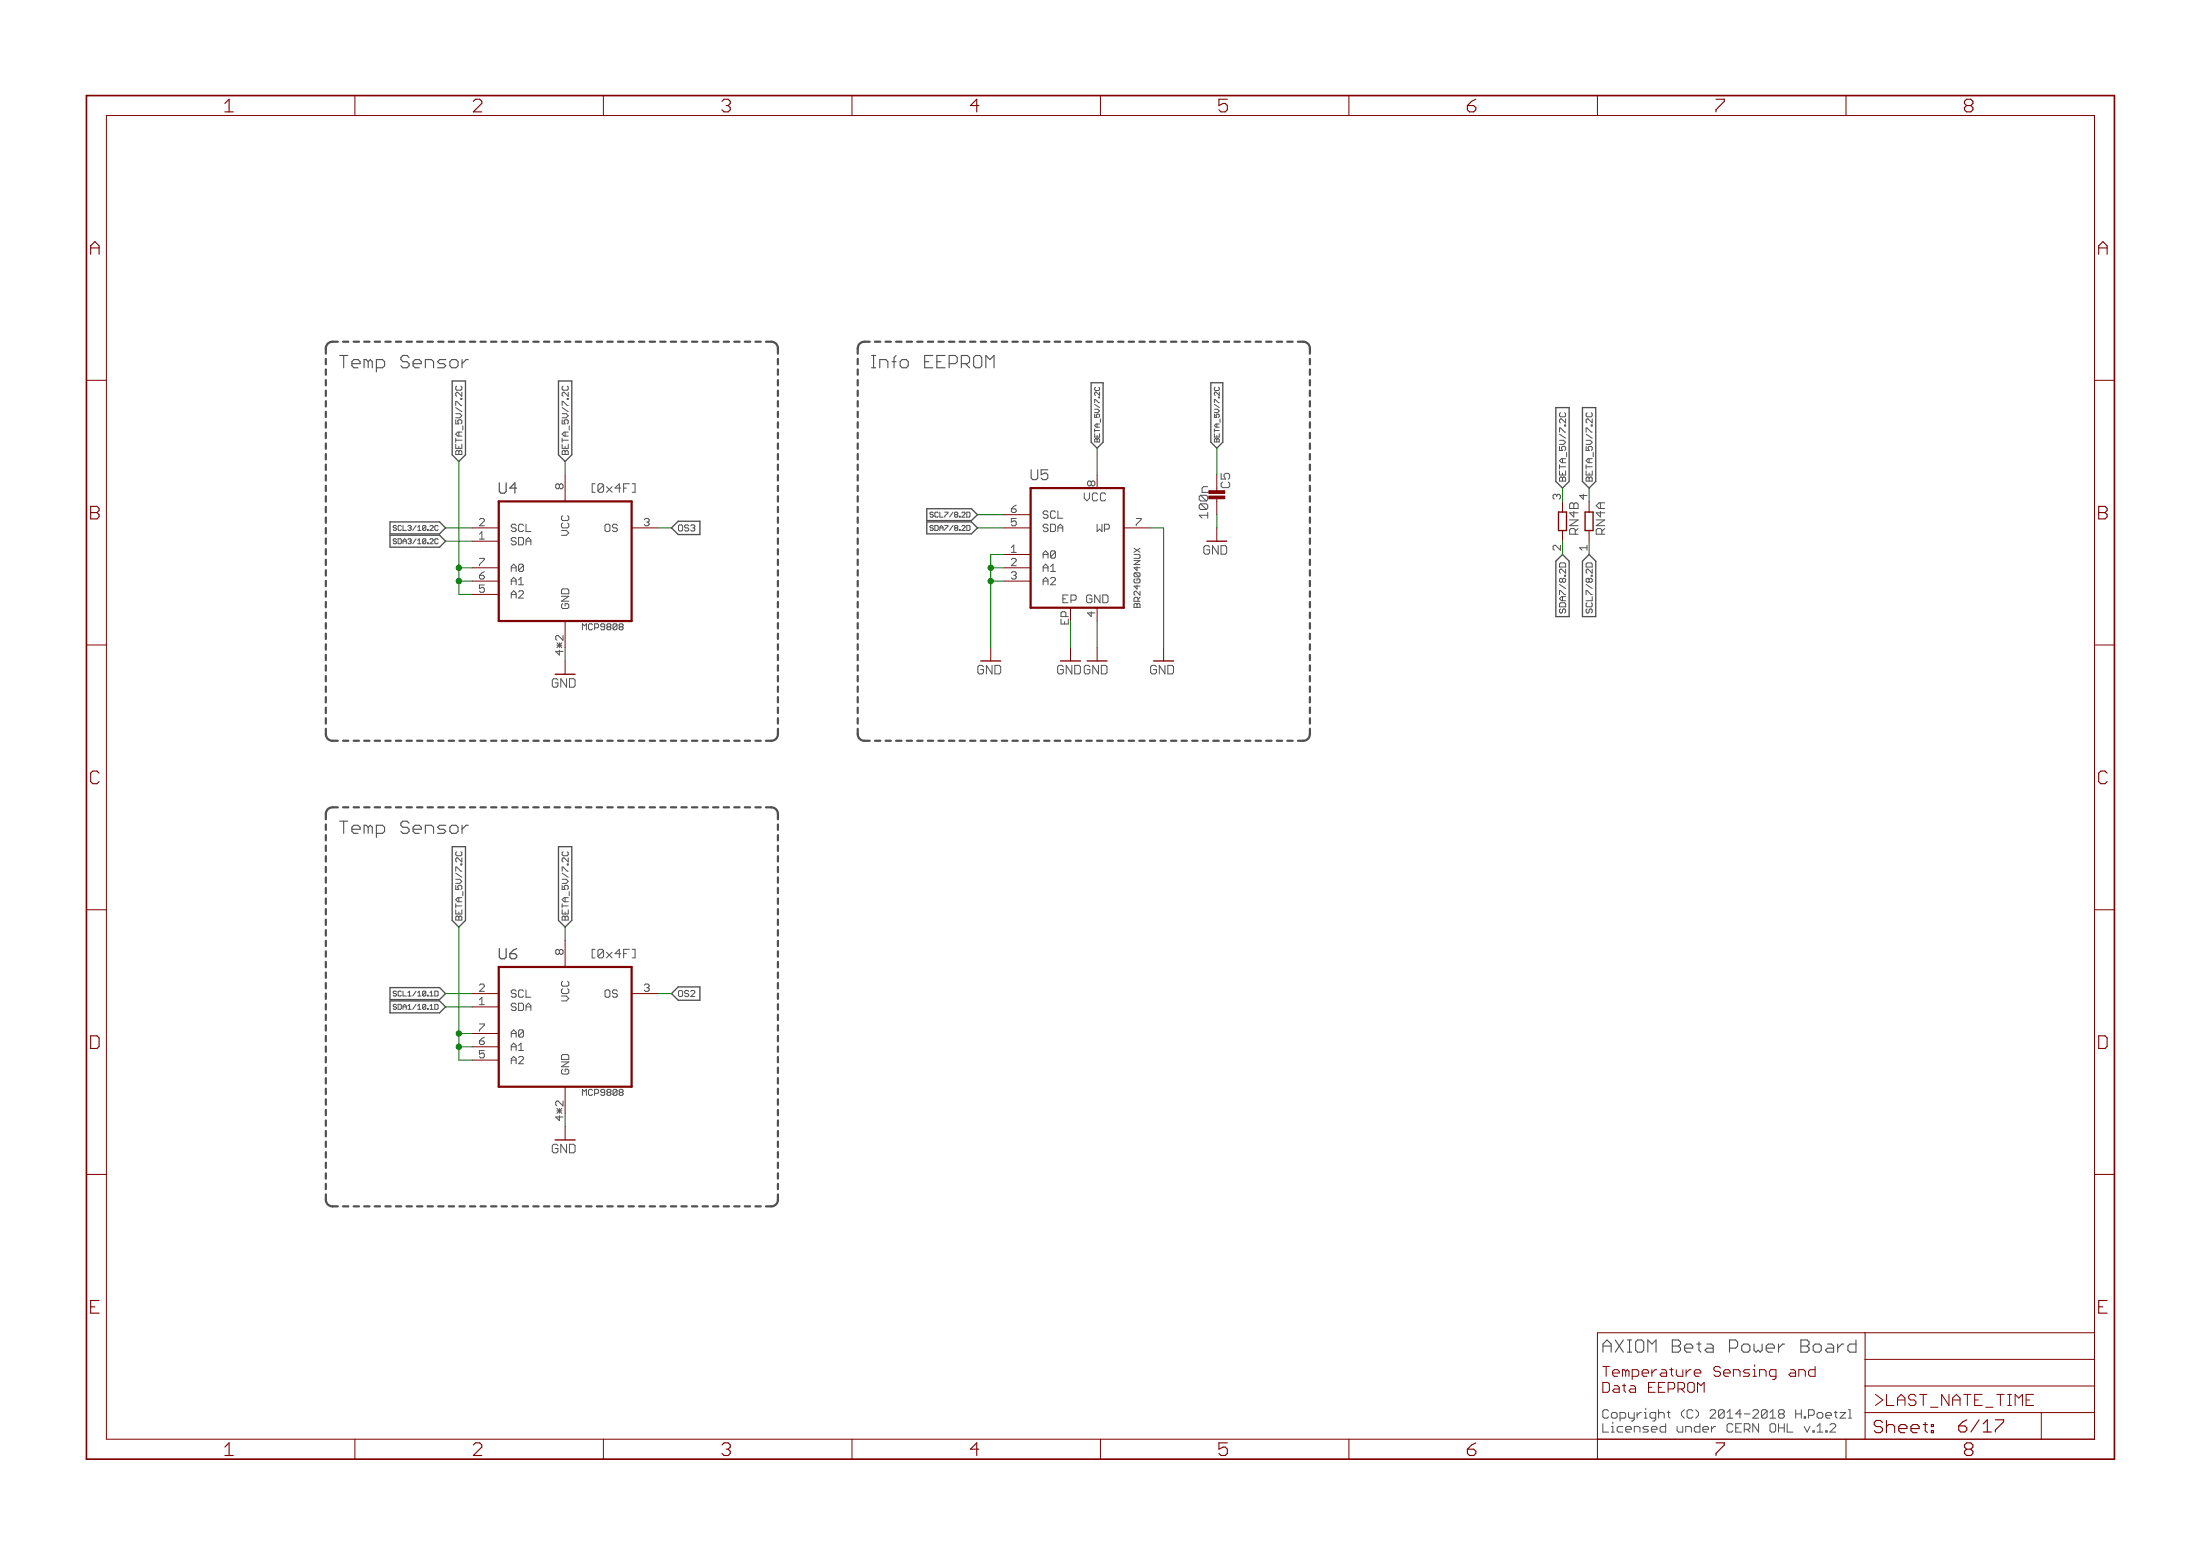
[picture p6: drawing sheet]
<svg xmlns="http://www.w3.org/2000/svg" width="420mm" height="297mm" viewBox="0 0 420 297" stroke-linecap="round" stroke-linejoin="round" font-family="sans-serif">
<g fill="none" stroke="#505050" stroke-width=".42">
<path d="M62.2 68.5v1M62.2 70.5v1M62.2 72.6v1M62.2 74.6v1M62.2 76.6v1M62.2 78.6v1M64.5 65.2a1.97 1.97 0 0 0-2 .5 2.13 2.13 0 0 0-.3 1.8M65.5 65.2h1M67.5 65.2h1.1M69.6 65.2h1M71.6 65.2h1M73.6 65.2h1"/>
<path d="M75.6 65.2h1M77.6 65.2h1.1M79.7 65.2h1M81.7 65.2h1M83.7 65.2h1M85.7 65.2h1M87.7 65.2h1.1M89.7 65.2h1.1M91.8 65.2h1M93.8 65.2h1M95.8 65.2h1M97.8 65.2h1"/>
<path d="M99.8 65.2h1.1M101.9 65.2h1M103.9 65.2h1M105.9 65.2h1M107.9 65.2h1M109.9 65.2h1.1M112 65.2h1M114 65.2h1M116 65.2h1M118 65.2h1M120 65.2h1.1M122 65.2h1.1"/>
<path d="M124.1 65.2h1M126.1 65.2h1M128.1 65.2h1M130.1 65.2h1M132.1 65.2h1.1M134.2 65.2h1M136.2 65.2h1M138.2 65.2h1M140.2 65.2h1M142.2 65.2h1.1M144.3 65.2h1M146.3 65.2a1.97 1.97 0 0 1 2 .5 2.13 2.13 0 0 1 .3 1.8"/>
<path d="M148.6 68.5v1M148.6 70.5v1M148.6 72.6v1M148.6 74.6v1M148.6 76.6v1M148.6 78.6v1M163.8 68.5v1M163.8 70.5v1M163.8 72.6v1M163.8 74.6v1M163.8 76.6v1M163.8 78.6v1"/>
<path d="M166.1 65.2a2.02 2.02 0 0 0-2 .5 2.38 2.38 0 0 0-.3 1.8M167.1 65.2h1M169.1 65.2h1M171.1 65.2h1.1M173.2 65.2h1M175.2 65.2h1M177.2 65.2h1M179.2 65.2h1M181.2 65.2h1.1M183.3 65.2h1M185.3 65.2h1M187.3 65.2h1"/>
<path d="M189.3 65.2h1M191.3 65.2h1.1M193.4 65.2h1M195.4 65.2h1M197.4 65.2h1M199.4 65.2h1M201.4 65.2h1.1M203.5 65.2h1M205.5 65.2h1M207.5 65.2h1M209.5 65.2h1M211.5 65.2h1.1"/>
<path d="M213.6 65.2h1M215.6 65.2h1M217.6 65.2h1M219.6 65.2h1M221.6 65.2h1.1M223.6 65.2h1.1M225.7 65.2h1M227.7 65.2h1M229.7 65.2h1M231.7 65.2h1M233.7 65.2h1.1M235.8 65.2h1"/>
<path d="M237.8 65.2h1M239.8 65.2h1M241.8 65.2h1M243.8 65.2h1.1M245.9 65.2h1M247.9 65.2a2.02 2.02 0 0 1 2 .5 2.38 2.38 0 0 1 .3 1.8M250.2 68.5v1M250.2 70.5v1M250.2 72.6v1M250.2 74.6v1M250.2 76.6v1M250.2 78.6v1"/>
<path d="M62.2 80.6v1M62.2 82.6v1.1M62.2 84.7v1M62.2 86.7v1M62.2 88.7v1M62.2 90.7v1M62.2 92.7v1M62.2 94.7v1.1M62.2 96.8v1M62.2 98.8v1M148.6 80.6v1M148.6 82.6v1.1"/>
<path d="M148.6 84.7v1M148.6 86.7v1M148.6 88.7v1M148.6 90.7v1M148.6 92.7v1M148.6 94.7v1.1M148.6 96.8v1M148.6 98.8v1M163.8 80.6v1M163.8 82.6v1.1M163.8 84.7v1M163.8 86.7v1"/>
<path d="M163.8 88.7v1M163.8 90.7v1M163.8 92.7v1M163.8 94.7v1.1M163.8 96.8v1M163.8 98.8v1M250.2 80.6v1M250.2 82.6v1.1M250.2 84.7v1M250.2 86.7v1M250.2 88.7v1M250.2 90.7v1"/>
<path d="M250.2 92.7v1M250.2 94.7v1.1M250.2 96.8v1M250.2 98.8v1M62.2 100.8v1M62.2 102.8v1M62.2 104.8v1.1M62.2 106.8v1.1M62.2 108.9v1M62.2 110.9v1M62.2 112.9v1M62.2 114.9v1"/>
<path d="M62.2 116.9v1.1M62.2 119v1M148.6 100.8v1M148.6 102.8v1M148.6 104.8v1.1M148.6 106.8v1.1M148.6 108.9v1M148.6 110.9v1M148.6 112.9v1M148.6 114.9v1M148.6 116.9v1.1M148.6 119v1"/>
<path d="M163.8 100.8v1M163.8 102.8v1M163.8 104.8v1.1M163.8 106.8v1.1M163.8 108.9v1M163.8 110.9v1M163.8 112.9v1M163.8 114.9v1M163.8 116.9v1.1M163.8 119v1M250.2 100.8v1M250.2 102.8v1"/>
<path d="M250.2 104.8v1.1M250.2 106.8v1.1M250.2 108.9v1M250.2 110.9v1M250.2 112.9v1M250.2 114.9v1M250.2 116.9v1.1M250.2 119v1M62.2 139.1a1.97 1.97 0 0 0 .5 2 2.13 2.13 0 0 0 1.8 .3M62.2 121v1M62.2 123v1M62.2 125v1"/>
<path d="M62.2 127v1M62.2 129.1v1M62.2 131.1v1M62.2 133.1v1M62.2 135.1v1M62.2 137.1v1M148.6 139.1a1.97 1.97 0 0 1-.5 2 2.13 2.13 0 0 1-1.8 .3M148.6 121v1M148.6 123v1M148.6 125v1M148.6 127v1M148.6 129.1v1"/>
<path d="M148.6 131.1v1M148.6 133.1v1M148.6 135.1v1M148.6 137.1v1M163.8 139.1a2.03 2.03 0 0 0 .5 2 2.1 2.1 0 0 0 1.8 .3M163.8 121v1M163.8 123v1M163.8 125v1M163.8 127v1M163.8 129.1v1M163.8 131.1v1M163.8 133.1v1"/>
<path d="M163.8 135.1v1M163.8 137.1v1M250.2 139.1a2.03 2.03 0 0 1-.5 2 2.1 2.1 0 0 1-1.8 .3M250.2 121v1M250.2 123v1M250.2 125v1M250.2 127v1M250.2 129.1v1M250.2 131.1v1M250.2 133.1v1M250.2 135.1v1M250.2 137.1v1"/>
<path d="M62.2 157.4v1M62.2 159.4v1M64.5 154.1a2.03 2.03 0 0 0-2 .5 2.1 2.1 0 0 0-.3 1.8M65.5 154.1h1M65.5 141.4h1M67.5 154.1h1.1M67.5 141.4h1.1M69.6 154.1h1M69.6 141.4h1M71.6 154.1h1M71.6 141.4h1M73.6 154.1h1"/>
<path d="M73.6 141.4h1M75.6 154.1h1M75.6 141.4h1M77.6 154.1h1.1M77.6 141.4h1.1M79.7 154.1h1M79.7 141.4h1M81.7 154.1h1M81.7 141.4h1M83.7 154.1h1M83.7 141.4h1M85.7 154.1h1"/>
<path d="M85.7 141.4h1M87.7 154.1h1.1M87.7 141.4h1.1M89.7 154.1h1.1M89.7 141.4h1.1M91.8 154.1h1M91.8 141.4h1M93.8 154.1h1M93.8 141.4h1M95.8 154.1h1M95.8 141.4h1M97.8 154.1h1"/>
<path d="M97.8 141.4h1M99.8 154.1h1.1M99.8 141.4h1.1M101.9 154.1h1M101.9 141.4h1M103.9 154.1h1M103.9 141.4h1M105.9 154.1h1M105.9 141.4h1M107.9 154.1h1M107.9 141.4h1M109.9 154.1h1.1"/>
<path d="M109.9 141.4h1.1M112 154.1h1M112 141.4h1M114 154.1h1M114 141.4h1M116 154.1h1M116 141.4h1M118 154.1h1M118 141.4h1M120 154.1h1.1M120 141.4h1.1M122 154.1h1.1"/>
<path d="M122 141.4h1.1M124.1 154.1h1M124.1 141.4h1M126.1 154.1h1M126.1 141.4h1M128.1 154.1h1M128.1 141.4h1M130.1 154.1h1M130.1 141.4h1M132.1 154.1h1.1M132.1 141.4h1.1M134.2 154.1h1"/>
<path d="M134.2 141.4h1M136.2 154.1h1M136.2 141.4h1M138.2 154.1h1M138.2 141.4h1M140.2 154.1h1M140.2 141.4h1M142.2 154.1h1.1M142.2 141.4h1.1M144.3 154.1h1M144.3 141.4h1M146.3 154.1a2.03 2.03 0 0 1 2 .5 2.1 2.1 0 0 1 .3 1.8"/>
<path d="M148.6 157.4v1M148.6 159.4v1M167.1 141.4h1M169.1 141.4h1M171.1 141.4h1.1M173.2 141.4h1M175.2 141.4h1M177.2 141.4h1M179.2 141.4h1M181.2 141.4h1.1M183.3 141.4h1M185.3 141.4h1"/>
<path d="M187.3 141.4h1M189.3 141.4h1M191.3 141.4h1.1M193.4 141.4h1M195.4 141.4h1M197.4 141.4h1M199.4 141.4h1M201.4 141.4h1.1M203.5 141.4h1M205.5 141.4h1M207.5 141.4h1M209.5 141.4h1"/>
<path d="M211.5 141.4h1.1M213.6 141.4h1M215.6 141.4h1M217.6 141.4h1M219.6 141.4h1M221.6 141.4h1.1M223.6 141.4h1.1M225.7 141.4h1M227.7 141.4h1M229.7 141.4h1M231.7 141.4h1M233.7 141.4h1.1"/>
<path d="M235.8 141.4h1M237.8 141.4h1M239.8 141.4h1M241.8 141.4h1M243.8 141.4h1.1M245.9 141.4h1M62.2 161.4v1.1M62.2 163.4v1.1M62.2 165.5v1M62.2 167.5v1M62.2 169.5v1M62.2 171.5v1.1"/>
<path d="M62.2 173.5v1.1M62.2 175.6v1M62.2 177.6v1M62.2 179.6v1M148.6 161.4v1.1M148.6 163.4v1.1M148.6 165.5v1M148.6 167.5v1M148.6 169.5v1M148.6 171.5v1.1M148.6 173.5v1.1M148.6 175.6v1"/>
<path d="M148.6 177.6v1M148.6 179.6v1M62.2 181.6v1M62.2 183.6v1.1M62.2 185.7v1M62.2 187.7v1M62.2 189.7v1M62.2 191.7v1M62.2 193.7v1M62.2 195.7v1M62.2 197.8v1M62.2 199.8v1"/>
<path d="M148.6 181.6v1M148.6 183.6v1.1M148.6 185.7v1M148.6 187.7v1M148.6 189.7v1M148.6 191.7v1M148.6 193.7v1M148.6 195.7v1M148.6 197.8v1M148.6 199.8v1M62.2 201.8v1M62.2 203.8v1"/>
<path d="M62.2 205.8v1M62.2 207.8v1.1M62.2 209.9v1M62.2 211.9v1M62.2 213.9v1M62.2 215.9v1M62.2 217.9v1M62.2 219.9v1.1M148.6 201.8v1M148.6 203.8v1M148.6 205.8v1M148.6 207.8v1.1"/>
<path d="M148.6 209.9v1M148.6 211.9v1M148.6 213.9v1M148.6 215.9v1M148.6 217.9v1M148.6 219.9v1.1M62.2 228a1.97 1.97 0 0 0 .5 2 2.13 2.13 0 0 0 1.8 .3M62.2 222v1M62.2 224v1M62.2 226v1M65.5 230.3h1M67.5 230.3h1.1"/>
<path d="M69.6 230.3h1M71.6 230.3h1M73.6 230.3h1M75.6 230.3h1M77.6 230.3h1.1M79.7 230.3h1M81.7 230.3h1M83.7 230.3h1M85.7 230.3h1M87.7 230.3h1.1M89.7 230.3h1.1M91.8 230.3h1"/>
<path d="M93.8 230.3h1M95.8 230.3h1M97.8 230.3h1M99.8 230.3h1.1M101.9 230.3h1M103.9 230.3h1M105.9 230.3h1M107.9 230.3h1M109.9 230.3h1.1M112 230.3h1M114 230.3h1M116 230.3h1"/>
<path d="M118 230.3h1M120 230.3h1.1M122 230.3h1.1M124.1 230.3h1M126.1 230.3h1M128.1 230.3h1M130.1 230.3h1M132.1 230.3h1.1M134.2 230.3h1M136.2 230.3h1M138.2 230.3h1M140.2 230.3h1"/>
<path d="M142.2 230.3h1.1M144.3 230.3h1M148.6 228a1.97 1.97 0 0 1-.5 2 2.13 2.13 0 0 1-1.8 .3M148.6 222v1M148.6 224v1M148.6 226v1"/>
</g>
<path d="M351.7 256.6h.4M354.5 255.8v2.3h-1.2l-.4-.4v-.7l.4-.4h1.2" fill="none" stroke="#505050" stroke-width=".21"/>
<g fill="none" stroke="#505050" stroke-width=".19">
<path d="M87.2 73.7l-.2 .2M88 73.7l.2 .2M107.5 73.7l-.1 .2M108.3 73.7l.2 .2M209.2 73.9l-.1 .2M209.8 73.9l.2 .2M232.1 73.9l-.2 .2M232.7 73.9l.2 .2M298 78.8l-.2 .2M298.8 78.8l.2 .2M303.1 78.8l-.2 .2M303.9 78.8l.2 .2"/>
<path d="M177.6 98.6l.2 .1M177.8 97.8l-.2 .1 .2 .3M75.1 101.1l.1 .2h.4M75.6 100.3h-.4l-.1 .2 .1 .3h.4M302.9 116.8l.2 .2 .4-.2M304.1 116.8l-.2 .2M87.2 162.6l-.2 .2M88 162.6l.2 .2M107.5 162.6l-.1 .2M108.3 162.6l.2 .2M75.1 190l.1 .1M75.2 189.2l-.1 .2 .1 .3"/>
<path d="M347 272.3l.6-.5v1.6M347 273.4h1.1M348.7 270.5l.3 .2h.5M348.7 269.9l.3-.3h.5l.3 .3v.3h-1.1M348.7 273.1h.3v.3h-.3zM349.5 272l.3-.2h.5l.3 .2v.3l-1.1 1.1h1.1M350.3 269.6h.6M350.6 269.4v1.1l.3 .2M351.4 269.6h1.1l-1.1 1.1h1.1M353 270.7h.6M353 269.1h.3v1.6"/>
</g>
<g fill="none" stroke="#505050" stroke-width=".25">
<path d="M86.4 72.7h2.5v14.1l-1.3 1.3-1.2-1.3zM106.7 72.7h2.5v14.1l-1.3 1.3-1.2-1.3zM208.4 73.1h2.3v11.3l-1.2 1.2-1.1-1.2zM231.2 73.1h2.3v11.3l-1.1 1.2-1.2-1.2zM297.1 77.8h2.6v14.1l-1.3 1.3-1.3-1.3zM302.2 77.8h2.6v14.1l-1.3 1.3-1.3-1.3zM74.5 99.6h9.4l1.2 1.2-1.2 1.1h-9.4zM177 99.6h8.5l1.2 1.2-1.2 1.1h-8.5zM177 97.1h8.5l1.2 1.2-1.2 1.1h-8.5zM74.5 102.2h9.4l1.2 1.1-1.2 1.2h-9.4zM128.2 100.8l1.3-1.3h4.2v2.5h-4.2zM298.4 105.9l1.3 1.2v10.6h-2.6v-10.6z"/>
<path d="M303.5 105.9l1.3 1.2v10.6h-2.6v-10.6zM86.4 161.6h2.5v14.1l-1.3 1.3-1.2-1.3zM106.7 161.6h2.5v14.1l-1.3 1.3-1.2-1.3zM74.5 188.5h9.4l1.2 1.2-1.2 1.1h-9.4zM74.5 191.1h9.4l1.2 1.1-1.2 1.2h-9.4zM128.2 189.7l1.3-1.3h4.2v2.5h-4.2z"/>
</g>
<g fill="none" stroke="#800000" stroke-width=".19">
<path d="M67.8 18.2v3.9M115.2 18.2v3.9M162.7 18.2v3.9M210.2 18.2v3.9M257.6 18.2v3.9M305.1 18.2v3.9M352.6 18.2v3.9M20.3 22.1h379.7v252.6h-379.7zM16.5 72.6h3.8M400 72.6h3.8M107.9 90.6v5.1M191.7 98.3h5.1"/>
<path d="M209.5 90.6v2.6M232.4 95.2v3.1M298.4 95.7v2M303.5 95.7v2M90.2 108.4h5M90.2 110.9h5M90.2 113.5h5M90.2 100.8h5M90.2 103.3h5M107.9 118.6v5M120.6 100.8h5.1M191.7 108.4h5.1"/>
<path d="M191.7 110.9h5.1M191.7 100.8h5.1M191.7 105.9h5.1M209.5 116v2.6M214.6 100.8h5.1M232.4 100.8v2.5M298.4 101.3v2M303.5 101.3v2M16.5 123.1h3.8M107.9 126.2v2.5M189.2 123.6v2.6M204.4 123.6v2.6"/>
<path d="M209.5 123.6v2.6M222.2 123.6v2.6M400 123.1h3.8M16.5 173.7h3.8M107.9 179.5v5.1M400 173.7h3.8M90.2 197.3h5M90.2 199.8h5M90.2 189.7h5M90.2 192.2h5M120.6 189.7h5.1M90.2 202.4h5"/>
<path d="M107.9 207.5v5M107.9 215.1v2.5M16.5 224.2h3.8M400 224.2h3.8M356.2 254.4v20.3M356.2 259.5h43.8M400 254.4h-94.9v24.2M67.8 274.7v3.9M115.2 274.7v3.9M162.7 274.7v3.9M210.2 274.7v3.9M257.6 274.7v3.9"/>
<path d="M343.5 261.5h1l.3 .3v.9M346.6 260.9v1.8h-.9l-.3-.3v-.6l.3-.3h.9M352.6 274.7v3.9M356.2 269.7h43.8M356.2 264.6h43.8M358.2 266.2l1.4 1.1-1.4 1M360.3 266.2v2.1h1.4M362.4 268.3v-1.4l.7-.7 .7 .7v1.4M362.4 267.3h1.4M365.9 266.6l-.4-.4h-.7l-.3 .4v.3l.3 .4h.7l.4 .3v.3l-.4 .4h-.7l-.3-.4M366.6 266.2h1.4M367.3 266.2v2.1"/>
<path d="M368.7 268.6h1.4M372.2 266.2v2.1l-1.4-2.1v2.1M372.9 267.3h1.4M372.9 268.3v-1.4l.7-.7 .7 .7v1.4M375 266.2h1.4M375.7 266.2v2.1M377.1 267.3h.7M378.5 266.2h-1.4v2.1h1.4M379.2 268.6h1.4M381.3 266.2h1.5M382 266.2v2.1M383.4 268.3h.8"/>
<path d="M383.4 266.2h.8M383.8 266.2v2.1M384.9 268.3v-2.1l.7 .7 .6-.7v2.1M386.9 267.3h.7M388.4 266.2h-1.5v2.1h1.5M389.8 269.7v5"/>
</g>
<path d="M95.2 95.7h25.4v22.9h-25.4zM196.8 93.2h17.8v22.8h-17.8zM95.2 184.6h25.4v22.9h-25.4z" fill="none" stroke="#800000" stroke-width=".42"/>
<path d="M359.5 271.5l-.4-.3h-.8l-.4 .3v.4l.4 .4h.8l.4 .4v.4l-.4 .4h-.8l-.4-.4M360.3 271.2v2.3M360.3 272.3l.4-.4h.8l.3 .4v1.2M362.6 272.7h1.6v-.4l-.4-.4h-.8l-.4 .4v.8l.4 .4h.8M365 272.7h1.5v-.4l-.4-.4h-.7l-.4 .4v.8l.4 .4h.7M367.3 271.9h.8M367.7 271.5v1.6l.4 .4M368.9 271.9h.4v.4h-.4zM368.9 273.1h.4v.4h-.4z" fill="none" stroke="#800000" stroke-width=".21"/>
<path d="M16.5 18.2h387.3v260.4h-387.3z" fill="none" stroke="#800000" stroke-width=".32"/>
<g fill="#800000" stroke="#800000" stroke-width=".19">
<path d="M230.9 94.7h3v.5h-3z"/>
<path d="M230.9 93.7h3v.5h-3z"/>
</g>
<path d="M299.2 97.7h-1.6v3.6h1.6M304.2 97.7h-1.5v3.6h1.5" fill="none" stroke="#800000" stroke-width=".25"/>
<g fill="none" stroke="#008000" stroke-width=".19">
<path d="M87.6 88.1v25.4h2.6M107.9 88.1v2.5M186.7 98.3h5M209.5 85.6v5M232.4 85.6v5M232.4 98.3v2.5M298.4 93.2v2.5M303.5 93.2v2.5M85.1 100.8h5.1M85.1 103.3h5.1M87.6 108.4h2.6M87.6 110.9h2.6"/>
<path d="M125.7 100.8h2.5M186.7 100.8h5M189.2 108.4h2.5M189.2 110.9h2.5M191.7 105.9h-2.5v17.7M204.4 118.6v5M209.5 118.6v5M219.7 100.8h2.5v22.8M298.4 103.3v2.6M303.5 103.3v2.6M107.9 123.6v2.6M87.6 177v25.4h2.6"/>
<path d="M107.9 177v2.5M85.1 189.7h5.1M85.1 192.2h5.1M87.6 197.3h2.6M87.6 199.8h2.6M125.7 189.7h2.5M107.9 212.5v2.6"/>
</g>
<g fill="#008000" stroke="#008000" stroke-width=".19">
<circle cx="189.2" cy="108.4" r=".51"/>
<circle cx="189.2" cy="110.9" r=".51"/>
<circle cx="87.6" cy="108.4" r=".51"/>
<circle cx="87.6" cy="110.9" r=".51"/>
<circle cx="87.6" cy="197.3" r=".51"/>
<circle cx="87.6" cy="199.8" r=".51"/>
</g>
<g font-size="3.7" fill="#800000">
<text x="42.9" y="21.4">1</text>
<text x="90.3" y="21.4">2</text>
<text x="137.8" y="21.4">3</text>
<text x="185.3" y="21.4">4</text>
<text x="232.7" y="21.4">5</text>
<text x="280.2" y="21.4">6</text>
<text x="327.6" y="21.4">7</text>
<text x="375.1" y="21.4">8</text>
<text x="17.2" y="48.6">A</text>
<text x="400.7" y="48.6">A</text>
<text x="17.2" y="99.2">B</text>
<text x="400.7" y="99.2">B</text>
<text x="17.1" y="149.7">C</text>
<text x="400.6" y="149.7">C</text>
<text x="17" y="200.2">D</text>
<text x="400.5" y="200.2">D</text>
<text x="17.3" y="250.8">E</text>
<text x="400.7" y="250.8">E</text>
<text x="42.9" y="277.9">1</text>
<text x="90.3" y="277.9">2</text>
<text x="137.8" y="277.9">3</text>
<text x="185.3" y="277.9">4</text>
<text x="232.7" y="277.9">5</text>
<text x="280.2" y="277.9">6</text>
<text x="327.6" y="277.9">7</text>
<text x="375.1" y="277.9">8</text>
</g>
<g font-size="3.6" fill="#505050">
<text x="64.8" y="70.3">Tem</text>
<text x="72.6" y="70.3">p Sensor</text>
<text x="166.4" y="70.3">Info EEPROM</text>
<text x="64.8" y="159.2">Tem</text>
<text x="72.6" y="159.2">p Sensor</text>
<text x="306" y="258.2">AXIOM Beta Power Board</text>
</g>
<text font-size="3.6" fill="#800000" x="374" y="273.5">6/17</text>
<g font-size="3.1" fill="#505050">
<text x="95.2" y="94.2">U4</text>
<text x="95.2" y="183.1">U6</text>
</g>
<text font-size="2.9" fill="#505050" x="196.8" y="91.7">U5</text>
<g font-size="2.9" fill="#800000">
<text x="306" y="262.8">Temperature Sensing and</text>
<text x="306" y="265.9">Data EEPROM</text>
</g>
<g font-size="2.5" fill="#505050">
<text x="113" y="94.1">[0x4F]</text>
<text x="230.7" y="98.9" transform="rotate(-90 230.7 98.9)">100n</text>
<text x="113" y="182.9">[0x4F]</text>
<text x="306" y="270.8">Copyright (C) 2014-2018 H.Poetzl</text>
<text x="306" y="273.5">Licensed under CERN OHL v.1.2</text>
</g>
<g font-size="2.5" fill="#800000">
<text x="234.9" y="93.2" transform="rotate(-90 234.9 93.2)">C5</text>
<text x="229.8" y="105.9">GND</text>
<text x="301.5" y="102.1" transform="rotate(-90 301.5 102.1)">RN4B</text>
<text x="306.5" y="102.1" transform="rotate(-90 306.5 102.1)">RN4A</text>
<text x="105.4" y="131.3">GND</text>
<text x="186.7" y="128.7">GND</text>
<text x="201.9" y="128.7">GNDGND</text>
<text x="219.7" y="128.7">GND</text>
<text x="105.4" y="220.1">GND</text>
</g>
<g font-size="2.3" fill="#505050">
<text x="207" y="95.7">VCC</text>
<text x="203" y="115.2">EP GND</text>
</g>
<g font-size="2.1" fill="#505050">
<text x="107.6" y="93.4" transform="rotate(-90 107.6 93.4)">8</text>
<text x="209.2" y="92.8" transform="rotate(-90 209.2 92.8)">8</text>
<text x="298.1" y="95.4" transform="rotate(-90 298.1 95.4)">3</text>
<text x="303.1" y="95.4" transform="rotate(-90 303.1 95.4)">4</text>
<text x="91.5" y="100.4">2</text>
<text x="97.6" y="101.5">SCL</text>
<text x="115.3" y="101.5">OS</text>
<text x="123" y="100.4">3</text>
<text x="193.1" y="97.9">6</text>
<text x="193.1" y="100.4">5</text>
<text x="199.2" y="99">SCL</text>
<text x="199.2" y="101.5">SDA</text>
<text x="208.9" y="101.5">WP</text>
<text x="216.9" y="100.4">7</text>
<text x="91.5" y="103">1</text>
<text x="97.6" y="104.1">SDA</text>
<text x="108.7" y="102.5" transform="rotate(-90 108.7 102.5)">VCC</text>
<text x="193.1" y="105.5">1</text>
<text x="199.2" y="106.6">A0</text>
<text x="298.1" y="105" transform="rotate(-90 298.1 105)">2</text>
<text x="303.1" y="105" transform="rotate(-90 303.1 105)">1</text>
<text x="91.5" y="108">7</text>
<text x="91.5" y="110.6">6</text>
<text x="91.5" y="113.1">5</text>
<text x="97.6" y="109.2">A0</text>
<text x="97.6" y="111.7">A1</text>
<text x="193.1" y="108">2</text>
<text x="193.1" y="110.6">3</text>
<text x="199.2" y="109.2">A1</text>
<text x="199.2" y="111.7">A2</text>
<text x="97.6" y="114.2">A2</text>
<text x="108.7" y="116.2" transform="rotate(-90 108.7 116.2)">GND</text>
<text x="209.2" y="117.7" transform="rotate(-90 209.2 117.7)">4</text>
<text x="107.6" y="124.7" transform="rotate(-90 107.6 124.7)">4*2</text>
<text x="107.6" y="182.3" transform="rotate(-90 107.6 182.3)">8</text>
<text x="91.5" y="189.3">2</text>
<text x="91.5" y="191.9">1</text>
<text x="97.6" y="190.4">SCL</text>
<text x="108.7" y="191.4" transform="rotate(-90 108.7 191.4)">VCC</text>
<text x="115.3" y="190.4">OS</text>
<text x="123" y="189.3">3</text>
<text x="91.5" y="196.9">7</text>
<text x="97.6" y="193">SDA</text>
<text x="91.5" y="199.5">6</text>
<text x="91.5" y="202">5</text>
<text x="97.6" y="198">A0</text>
<text x="97.6" y="200.6">A1</text>
<text x="97.6" y="203.1">A2</text>
<text x="108.7" y="205.1" transform="rotate(-90 108.7 205.1)">GND</text>
<text x="107.6" y="213.6" transform="rotate(-90 107.6 213.6)">4*2</text>
</g>
<text font-size="2.1" fill="#800000" x="204.1" y="119" transform="rotate(-90 204.1 119)">EP</text>
<g font-size="1.8" fill="#505050">
<text x="88.3" y="86.8" transform="rotate(-90 88.3 86.8)">BETA_5V/7.2C</text>
<text x="108.6" y="86.8" transform="rotate(-90 108.6 86.8)">BETA_5V/7.2C</text>
<text x="299.1" y="91.9" transform="rotate(-90 299.1 91.9)">BETA_5V/7.2C</text>
<text x="304.1" y="91.9" transform="rotate(-90 304.1 91.9)">BETA_5V/7.2C</text>
<text x="129.5" y="101.4">OS3</text>
<text x="217.8" y="116" transform="rotate(-90 217.8 116)">BR24G04NUX</text>
<text x="299.1" y="116.7" transform="rotate(-90 299.1 116.7)">SDA7/8.2D</text>
<text x="304.1" y="116.4" transform="rotate(-90 304.1 116.4)">SCL7/8.2D</text>
<text x="111" y="120.3">MCP9808</text>
<text x="88.3" y="175.7" transform="rotate(-90 88.3 175.7)">BETA_5V/7.2C</text>
<text x="108.6" y="175.7" transform="rotate(-90 108.6 175.7)">BETA_5V/7.2C</text>
<text x="129.5" y="190.3">OS2</text>
<text x="111" y="209.2">MCP9808</text>
</g>
<g font-size="1.4" fill="#505050">
<text x="210" y="84.4" transform="rotate(-90 210 84.4)">BETA_5V/7.2C</text>
<text x="232.9" y="84.4" transform="rotate(-90 232.9 84.4)">BETA_5V/7.2C</text>
<text x="75.7" y="101.3">SCL3/10.2C</text>
<text x="177.8" y="101.3">SDA7/8.2D</text>
<text x="178.1" y="98.8">SCL7/8.2D</text>
<text x="75.4" y="103.8">SDA3/10.2C</text>
<text x="75.6" y="190.2">SCL1/10.1D</text>
<text x="75.3" y="192.7">SDA1/10.1D</text>
</g>
</svg>
